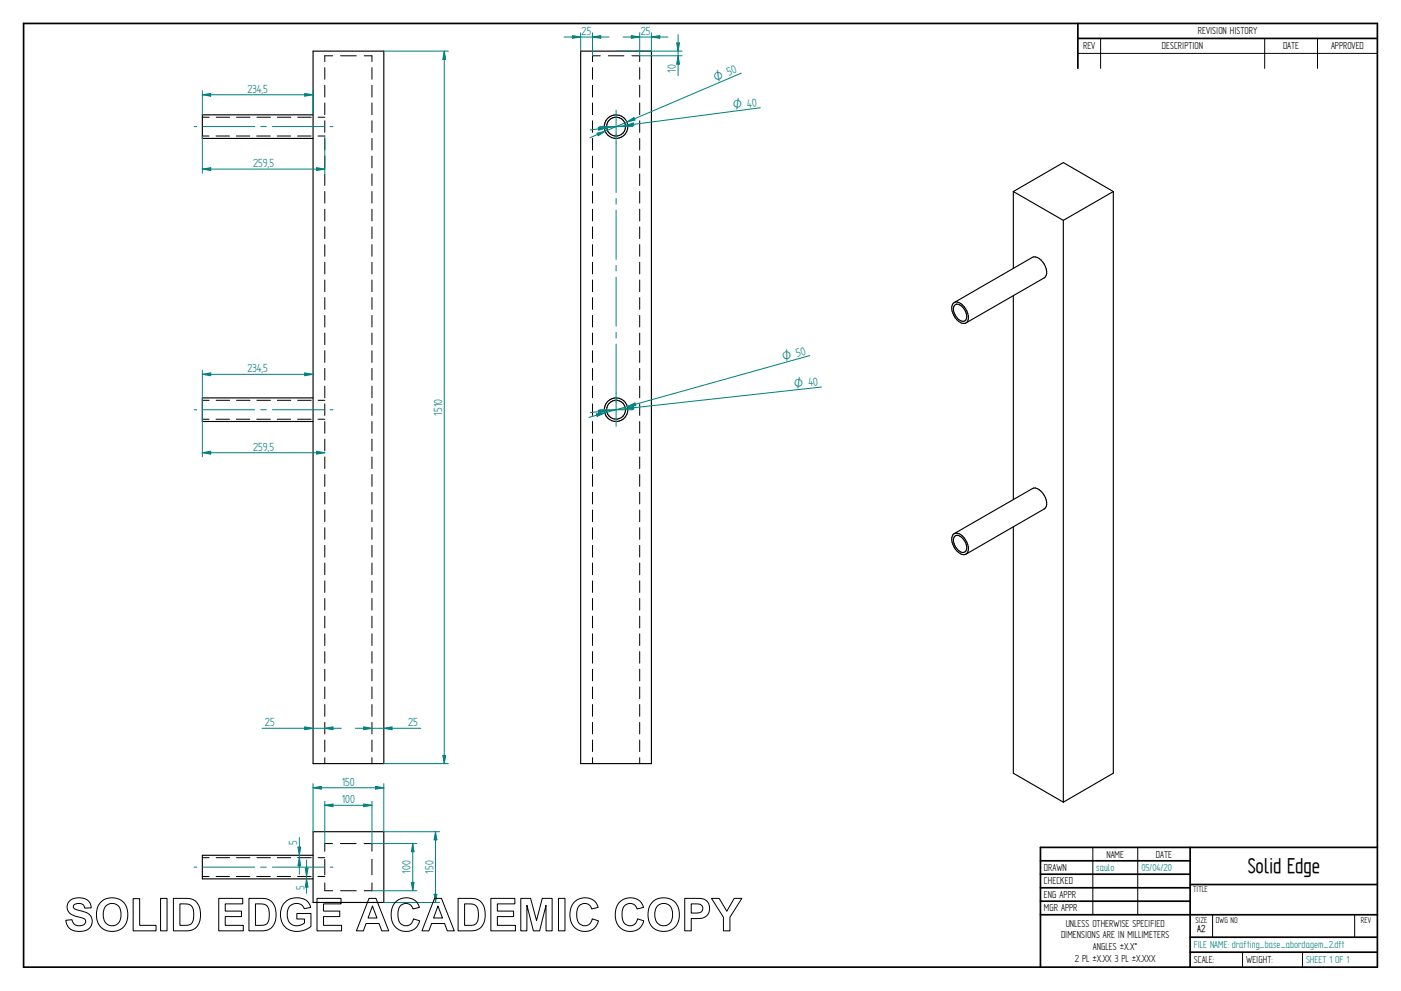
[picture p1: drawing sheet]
<svg xmlns="http://www.w3.org/2000/svg" width="420mm" height="297mm" viewBox="0 0 420 297" stroke-linecap="round" stroke-linejoin="round" font-family="sans-serif">
<g fill="none" stroke="#000" stroke-width=".51">
<path d="M7.1 7h405.8v282.9h-405.8zM323.1 7v13.5M323.1 11.5h89.8M311.9 258h44.9M356.8 254v35.9M412.9 254h-101v35.9M311.9 262h44.9M311.9 266.1h44.9M311.9 270.1h44.9M311.9 274.2h101M356.8 265.1h56.1M356.8 280.9h56.1"/>
<path d="M356.8 285.4h56.1"/>
</g>
<g fill="none" stroke="#000" stroke-width=".3">
<path d="M99.7 16.7h-2.3v1.8M102.1 16.7h4.7M109.2 16.7h2.3v1.8M180 16.7h-2.4v1.8M182.4 16.7h4.6M189.4 16.7h2.4v1.8M323.1 16h89.8M329.9 11.5v9M379.1 11.5v9M395 11.5v9M60.7 35.1h2M64.8 35.1h4"/>
<path d="M70.9 35.1h4M77 35.1h4.1M83.1 35.1h4.1M89.2 35.1h4.1M95.4 35.1h2M97.4 20.3v3.4M97.4 25.6v3.5M97.4 30.9v3.5M97.4 36.2v3.5M111.5 20.3v3.4M111.5 25.6v3.5M111.5 30.9v3.5"/>
<path d="M111.5 36.2v3.5M177.6 20.3v3.4M177.6 25.6v3.5M177.6 30.9v3.5M177.6 36.2v3.5M191.8 20.3v3.4M191.8 25.6v3.5M191.8 30.9v3.5M191.8 36.2v3.5M60.7 40.8h2M64.8 40.8h4M70.9 40.8h4"/>
<path d="M77 40.8h4M83.1 40.8h4M89.2 40.8h4.1M95.3 40.8h2.1M97.4 41.5v3.5M97.4 46.8v3.5M97.4 52.1v3.5M97.4 57.4v3.5M111.5 41.5v3.5M111.5 46.8v3.5M111.5 52.1v3.5M111.5 57.4v3.5"/>
<path d="M177.6 41.5v3.5M177.6 46.8v3.5M177.6 52.1v3.5M177.6 57.4v3.5M191.8 41.5v3.5M191.8 46.8v3.5M191.8 52.1v3.5M191.8 57.4v3.5M97.4 62.7v3.5M97.4 68v3.5M97.4 73.3v3.5M97.4 78.6v3.5"/>
<path d="M111.5 62.7v3.5M111.5 68v3.5M111.5 73.3v3.5M111.5 78.6v3.5M177.6 62.7v3.5M177.6 68v3.5M177.6 73.3v3.5M177.6 78.6v3.5M191.8 62.7v3.5M191.8 68v3.5M191.8 73.3v3.5M191.8 78.6v3.5"/>
<path d="M97.4 83.9v3.5M97.4 89.2v3.5M97.4 94.5v3.5M97.4 99.8v3.5M111.5 83.9v3.5M111.5 89.2v3.5M111.5 94.5v3.5M111.5 99.8v3.5M177.6 83.9v3.5M177.6 89.2v3.5M177.6 94.5v3.5M177.6 99.8v3.5"/>
<path d="M191.8 83.9v3.5M191.8 89.2v3.5M191.8 94.5v3.5M191.8 99.8v3.5M60.7 120h2M64.8 120h4M70.9 120h4M77 120h4.1M83.1 120h4.1M89.2 120h4.1M95.4 120h2M97.4 105.1v3.5"/>
<path d="M97.4 110.4v3.5M97.4 115.7v3.5M111.5 105.1v3.5M111.5 110.4v3.5M111.5 115.7v3.5M177.6 105.1v3.5M177.6 110.4v3.5M177.6 115.7v3.5M191.8 105.1v3.5M191.8 110.4v3.5M191.8 115.7v3.5M60.7 125.6h2"/>
<path d="M64.8 125.6h4M70.9 125.6h4M77 125.6h4M83.1 125.6h4M89.2 125.6h4.1M95.3 125.6h2.1M97.4 121v3.5M97.4 126.3v3.5M97.4 131.6v3.5M97.4 136.9v3.5M111.5 121v3.5M111.5 126.3v3.5"/>
<path d="M111.5 131.6v3.5M111.5 136.9v3.5M177.6 121v3.5M177.6 126.3v3.5M177.6 131.6v3.5M177.6 136.9v3.5M191.8 121v3.5M191.8 126.3v3.5M191.8 131.6v3.5M191.8 136.9v3.5M97.4 142.2v3.6M97.4 147.5v3.5"/>
<path d="M97.4 152.9v3.4M97.4 158.2v3.4M111.5 142.2v3.6M111.5 147.5v3.5M111.5 152.9v3.4M111.5 158.2v3.4M177.6 142.2v3.6M177.6 147.5v3.5M177.6 152.9v3.4M177.6 158.2v3.4M191.8 142.2v3.6M191.8 147.5v3.5"/>
<path d="M191.8 152.9v3.4M191.8 158.2v3.4M97.4 163.4v3.6M97.4 168.7v3.6M97.4 174.1v3.4M97.4 179.4v3.4M111.5 163.4v3.6M111.5 168.7v3.6M111.5 174.1v3.4M111.5 179.4v3.4M177.6 163.4v3.6M177.6 168.7v3.6"/>
<path d="M177.6 174.1v3.4M177.6 179.4v3.4M191.8 163.4v3.6M191.8 168.7v3.6M191.8 174.1v3.4M191.8 179.4v3.4M97.4 184.7v3.5M97.4 189.9v3.6M97.4 195.3v3.5M111.5 184.7v3.5M111.5 189.9v3.6M111.5 195.3v3.5"/>
<path d="M177.6 184.7v3.5M177.6 189.9v3.6M177.6 195.3v3.5M191.8 184.7v3.5M191.8 189.9v3.6M191.8 195.3v3.5M97.4 200.6v3.4M97.4 205.9v3.5M97.4 211.2v3.5M97.4 216.5v3.5M111.5 200.6v3.4M111.5 205.9v3.5"/>
<path d="M111.5 211.2v3.5M111.5 216.5v3.5M177.6 200.6v3.4M177.6 205.9v3.5M177.6 211.2v3.5M177.6 216.5v3.5M191.8 200.6v3.4M191.8 205.9v3.5M191.8 211.2v3.5M191.8 216.5v3.5M97.4 221.8v3.5M97.4 227.1v1.8"/>
<path d="M111.5 221.8v3.5M111.5 227.1v1.8M177.6 221.8v3.5M177.6 227.1v1.8M191.8 221.8v3.5M191.8 227.1v1.8M60.7 257h2M64.8 257h4M70.9 257h4M77 257h4.1M83.1 257h4.1M89.2 257h4.1"/>
<path d="M95.4 257h2M97.4 257.6v4.6M99.7 252.8h-2.3v2.3M102.1 252.8h4.7M109.1 252.8h2.4v2.3M111.5 257.5v4.7M327.6 254v20.2M341.1 254v20.2M60.7 262.7h2M64.8 262.7h4M70.9 262.7h4M77 262.7h4"/>
<path d="M83.1 262.7h4M89.2 262.7h4.1M95.3 262.7h2.1M97.4 264.6v2.4h2.3M102.1 267h4.7M111.5 264.6v2.4h-2.3M363.5 274.2v6.7M406.1 274.2v6.7M372.5 285.4v4.5M390.5 285.4v4.5"/>
</g>
<g fill="none" stroke="#000" stroke-width=".34">
<path d="M93.9 15.3h21.2v213.6h-21.2zM174.1 15.3h21.2v213.6h-21.2zM93.9 34.4h-33.2v7.1h33.2M303.8 57.4v23M303.8 57.4l15-8.7 15 8.7M303.8 57.4l15 8.6M333.8 57.4v174.3l-15 8.7M333.8 57.4l-15 8.6M318.8 66v174.4M285.7 91a1.88 1.88 0 0 1 2.8 .4 4.8 4.8 0 0 1 1.6 4.9 1.74 1.74 0 0 1-2.7 0 5.1 5.1 0 0 1-1.9-4.9zM286 90.7l23.5-13.6a3.1 3.1 0 0 1 3.6 2.1l.3 .7a2.7 2.7 0 0 1-.3 3.4l-23.5 13.5M286.1 91.6a1.61 1.61 0 0 1 2.5 .5 2.97 2.97 0 0 1 .6 4.1 2.94 2.94 0 0 1-3.2-2.6 2.32 2.32 0 0 1 .1-2z"/>
<path d="M303.8 88.6v61.1M93.9 119.3h-33.2v7h33.2M286 159.9l23.5-13.5a2.62 2.62 0 0 1 3.1 1.4l.8 1.3a2.7 2.7 0 0 1-.3 3.4l-23.5 13.6M303.8 157.9v73.8l15 8.7M285.7 160.2a1.97 1.97 0 0 1 2.8 .5 4.8 4.8 0 0 1 1.6 4.9 1.67 1.67 0 0 1-2.7 0 5 5 0 0 1-1.9-4.9zM286.1 160.8a1.61 1.61 0 0 1 2.5 .6l1 1.7a1.54 1.54 0 0 1-1.2 2.5 3.8 3.8 0 0 1-2.3-4.8zM93.9 249.3h21.2v21.2h-21.2zM93.9 256.3h-33.2v7.1h33.2"/>
<circle cx="184.7" cy="37.9" r="2.83"/>
<circle cx="184.7" cy="37.9" r="3.5"/>
<circle cx="184.7" cy="122.8" r="2.81"/>
<circle cx="184.7" cy="122.8" r="3.5"/>
</g>
<path d="M97.4 240.1v12.7M97.4 241.3l2.4-.3v.8zM111.5 240.1v12.7" fill="none" stroke="#008080" stroke-width=".3"/>
<path d="M97.4 241.3l2.4-.3v.8z" fill="#008080"/>
<path d="M109.1 241l2.4 .3-2.4 .5z" fill="none" stroke="#008080" stroke-width=".3"/>
<path d="M109.1 241l2.4 .3-2.4 .5z" fill="#008080"/>
<path d="M97.4 241.3h14.1M111.5 252.8h13.5M123.7 252.8l.4 2.5h-.8zM111.5 267h13.5" fill="none" stroke="#008080" stroke-width=".3"/>
<path d="M123.7 252.8l.4 2.5h-.8z" fill="#008080"/>
<path d="M123.3 264.5h.8l-.4 2.5z" fill="none" stroke="#008080" stroke-width=".3"/>
<path d="M123.3 264.5h.8l-.4 2.5z" fill="#008080"/>
<path d="M89.3 253.9h.8l-.4 2.4zM123.7 252.8v14.2" fill="none" stroke="#008080" stroke-width=".3"/>
<path d="M89.3 253.9h.8l-.4 2.4z" fill="#008080"/>
<path d="M89.7 257l.4 2.5h-.8z" fill="none" stroke="#008080" stroke-width=".3"/>
<path d="M89.7 257l.4 2.5h-.8z" fill="#008080"/>
<path d="M89.7 251v11M91.9 263.4l.4 2.5h-.8z" fill="none" stroke="#008080" stroke-width=".3"/>
<path d="M91.9 263.4l.4 2.5h-.8z" fill="#008080"/>
<path d="M91.5 260.2h.8l-.4 2.5z" fill="none" stroke="#008080" stroke-width=".3"/>
<path d="M91.5 260.2h.8l-.4 2.5z" fill="#008080"/>
<path d="M60.7 111v11.8M60.7 112.2l2.5-.4v.8zM58.2 259.9h.8M60.8 259.9h15.6M78.1 259.9h1.7M81.7 259.9h15.5M91.9 257.7v10M99 259.9h.8" fill="none" stroke="#008080" stroke-width=".3"/>
<path d="M60.7 112.2l2.5-.4v.8z" fill="#008080"/>
<path d="M91.4 111.8l2.5 .4-2.5 .4z" fill="none" stroke="#008080" stroke-width=".3"/>
<path d="M91.4 111.8l2.5 .4-2.5 .4z" fill="#008080"/>
<path d="M60.7 112.2h33.2M60.7 122.8v14.1M60.7 135.7l2.5-.4v.8z" fill="none" stroke="#008080" stroke-width=".3"/>
<path d="M60.7 135.7l2.5-.4v.8z" fill="#008080"/>
<path d="M94.9 135.3l2.5 .4-2.5 .4z" fill="none" stroke="#008080" stroke-width=".3"/>
<path d="M94.9 135.3l2.5 .4-2.5 .4z" fill="#008080"/>
<path d="M115.1 15.3h19.3M133.2 15.3l.4 2.5h-.8zM60.7 135.7h36.7M115.1 228.9h19.3" fill="none" stroke="#008080" stroke-width=".3"/>
<path d="M133.2 15.3l.4 2.5h-.8z" fill="#008080"/>
<path d="M132.8 226.4h.8l-.4 2.5z" fill="none" stroke="#008080" stroke-width=".3"/>
<path d="M132.8 226.4h.8l-.4 2.5z" fill="#008080"/>
<path d="M133.2 15.3v213.6M115.1 249.3h16.7M130.6 249.3l.4 2.4h-.9zM115.1 270.5h16.7" fill="none" stroke="#008080" stroke-width=".3"/>
<path d="M130.6 249.3l.4 2.4h-.9z" fill="#008080"/>
<path d="M130.1 268h.9l-.4 2.5z" fill="none" stroke="#008080" stroke-width=".3"/>
<path d="M130.1 268h.9l-.4 2.5z" fill="#008080"/>
<path d="M93.9 234.9v14.4M93.9 236.1l2.4-.4v.8zM115.1 234.9v14.4M130.6 249.3v21.2" fill="none" stroke="#008080" stroke-width=".3"/>
<path d="M93.9 236.1l2.4-.4v.8z" fill="#008080"/>
<path d="M112.6 235.7l2.5 .4-2.5 .4z" fill="none" stroke="#008080" stroke-width=".3"/>
<path d="M112.6 235.7l2.5 .4-2.5 .4z" fill="#008080"/>
<path d="M189.3 10.7l2.5 .4-2.5 .4zM191.8 9.8v6.9M195.3 9.8v5.5M93.9 236.1h21.2" fill="none" stroke="#008080" stroke-width=".3"/>
<path d="M189.3 10.7l2.5 .4-2.5 .4z" fill="#008080"/>
<path d="M195.3 11.1l2.5-.4v.8z" fill="none" stroke="#008080" stroke-width=".3"/>
<path d="M195.3 11.1l2.5-.4v.8z" fill="#008080"/>
<path d="M174.1 9.8v5.5M177.6 9.8v6.9M177.6 11.1l2.5-.4v.8zM186.8 11.1h13.4" fill="none" stroke="#008080" stroke-width=".3"/>
<path d="M177.6 11.1l2.5-.4v.8z" fill="#008080"/>
<path d="M171.6 10.7l2.5 .4-2.5 .4z" fill="none" stroke="#008080" stroke-width=".3"/>
<path d="M171.6 10.7l2.5 .4-2.5 .4z" fill="#008080"/>
<path d="M169.1 11.1h13.5M184.7 15.3h19.8M191.8 16.7h12.7M203.3 16.7l.4 2.5h-.8z" fill="none" stroke="#008080" stroke-width=".3"/>
<path d="M203.3 16.7l.4 2.5h-.8z" fill="#008080"/>
<path d="M202.9 12.9h.8l-.4 2.4z" fill="none" stroke="#008080" stroke-width=".3"/>
<path d="M202.9 12.9h.8l-.4 2.4z" fill="#008080"/>
<path d="M203.3 10.4v12.2M91.4 217.8l2.5 .5-2.5 .4z" fill="none" stroke="#008080" stroke-width=".3"/>
<path d="M91.4 217.8l2.5 .5-2.5 .4z" fill="#008080"/>
<path d="M97.4 218.3l2.4-.5v.9z" fill="none" stroke="#008080" stroke-width=".3"/>
<path d="M97.4 218.3l2.4-.5v.9z" fill="#008080"/>
<path d="M78.6 218.3h23.7M115.1 218.3l2.4-.5v.9z" fill="none" stroke="#008080" stroke-width=".3"/>
<path d="M115.1 218.3l2.4-.5v.9z" fill="#008080"/>
<path d="M109.1 217.8l2.4 .5-2.4 .4z" fill="none" stroke="#008080" stroke-width=".3"/>
<path d="M109.1 217.8l2.4 .5-2.4 .4z" fill="#008080"/>
<g fill="none" stroke="#008080" stroke-width=".3">
<path d="M58.2 37.9h.8M60.8 37.9h15.6M78.1 37.9h1.7M81.7 37.9h15.5M99 37.9h.8M60.7 40.8v11.1M60.7 50.7l2.5-.5v.9zM97.4 40.8v11.1M58.2 122.8h.8M60.8 122.8h15.6M78.1 122.8h1.7M81.7 122.8h15.5"/>
<path d="M99 122.8h.8M106.6 218.3h19.6"/>
</g>
<path d="M60.7 50.7l2.5-.5v.9z" fill="#008080"/>
<path d="M94.9 50.2l2.5 .5-2.5 .4z" fill="none" stroke="#008080" stroke-width=".3"/>
<path d="M94.9 50.2l2.5 .5-2.5 .4z" fill="#008080"/>
<path d="M60.7 27.2v7.2M60.7 28.4l2.5-.4v.8zM93.9 27.2v7.2M60.7 50.7h36.7" fill="none" stroke="#008080" stroke-width=".3"/>
<path d="M60.7 28.4l2.5-.4v.8z" fill="#008080"/>
<path d="M91.4 28l2.5 .4-2.5 .4z" fill="none" stroke="#008080" stroke-width=".3"/>
<path d="M91.4 28l2.5 .4-2.5 .4z" fill="#008080"/>
<path d="M60.7 28.4h33.2M179 39.9l2.4-.6-2.1 1.4zM179.7 37.9h10M184.7 33v24.7M222.2 21.9l-45.3 19.4M184.7 59.5v1.7M184.7 63v14.8M184.7 79.5v1.7M184.7 83.1v14.7M184.7 99.6v1.7M184.7 103.1v24.7M179.7 122.8h10" fill="none" stroke="#008080" stroke-width=".3"/>
<path d="M179 39.9l2.4-.6-2.1 1.4z" fill="#008080"/>
<path d="M187.9 36.6l2.1-1.4 .4 .8z" fill="none" stroke="#008080" stroke-width=".3"/>
<path d="M187.9 36.6l2.1-1.4 .4 .8z" fill="#008080"/>
<path d="M179.4 38.2l2.5 .1-2.4 .7zM227.9 32.3l-50.9 6.6" fill="none" stroke="#008080" stroke-width=".3"/>
<path d="M179.4 38.2l2.5 .1-2.4 .7z" fill="#008080"/>
<path d="M187.5 37.6l2.4-.7 .1 .8z" fill="none" stroke="#008080" stroke-width=".3"/>
<path d="M187.5 37.6l2.4-.7 .1 .8z" fill="#008080"/>
<path d="M242.8 106.6l-66.3 18.5M178.8 124l2.5-.3-2.3 1.1z" fill="none" stroke="#008080" stroke-width=".3"/>
<path d="M178.8 124l2.5-.3-2.3 1.1z" fill="#008080"/>
<path d="M188.1 121.8l2.3-1 .2 .8z" fill="none" stroke="#008080" stroke-width=".3"/>
<path d="M188.1 121.8l2.3-1 .2 .8z" fill="#008080"/>
<path d="M246.3 116l-69.3 7.7M179.4 123l2.5 .1-2.4 .7z" fill="none" stroke="#008080" stroke-width=".3"/>
<path d="M179.4 123l2.5 .1-2.4 .7z" fill="#008080"/>
<path d="M187.5 122.5l2.4-.7 .1 .8z" fill="none" stroke="#008080" stroke-width=".3"/>
<path d="M187.5 122.5l2.4-.7 .1 .8z" fill="#008080"/>
<g fill="none" stroke="#000" stroke-width=".3">
<path d="M20.8 270.1a4.4 4.4 0 0 1 6.2 .5l.3 1.5-1.9 .1a1.85 1.85 0 0 0-1.6-1.4 1.85 1.85 0 0 0-1.8 .9 1.97 1.97 0 0 0 2.1 1.2 3.5 3.5 0 0 1 3.5 3.3 3.2 3.2 0 0 1-3.9 2.9 3.5 3.5 0 0 1-4-3.3l1.9-.2a2.21 2.21 0 0 0 1.8 1.8 2.21 2.21 0 0 0 2.3-1 1.24 1.24 0 0 0-1.5-1.4 4.6 4.6 0 0 1-3.9-2.3l-.2-1.3zM30.3 270.3a4.8 4.8 0 0 1 5.6-.7 4.8 4.8 0 0 1 2.4 5.2 4.8 4.8 0 0 1-5.6 4.3 4.8 4.8 0 0 1-3.7-6l.4-1.4zM31.7 271.6a2.71 2.71 0 0 1 3.2-.5 2.71 2.71 0 0 1 1.4 3 2.74 2.74 0 0 1-2.7 3.4 2.74 2.74 0 0 1-2.7-3.4l.2-1.2zM39.9 269.3h2v8h4.9v1.7h-6.9zM48.1 269.2h2v9.8h-2zM52 269.2h3.6a4.2 4.2 0 0 1 4.5 5 4.1 4.1 0 0 1-4.4 4.8h-3.7zM53.9 270.9a4.6 4.6 0 0 1 3.4 .5 4.9 4.9 0 0 1-.2 5.6l-1 .3h-2.2zM65.6 269.2h7.2v1.7h-5.3v2.1h4.9v1.7h-4.9v2.6h5.4v1.7h-7.3zM74.6 269.2h3.6a4.2 4.2 0 0 1 4.6 5 4.1 4.1 0 0 1-4.5 4.8h-3.7zM76.6 270.9a4.6 4.6 0 0 1 3.4 .5 4.9 4.9 0 0 1-.2 5.6l-1.1 .3h-2.1zM85.3 270.5a5.2 5.2 0 0 1 7.2 0l.6 1.4-1.9 .4a2.69 2.69 0 0 0-3.3-1.4 2.69 2.69 0 0 0-1.8 3.1 3 3 0 0 0 1.6 3.2 3 3 0 0 0 3.6-.6v-1.2h-2.3v-1.6h4.2v3.8a5.8 5.8 0 0 1-8.3-.5 5.8 5.8 0 0 1 .4-6.6zM95 269.2h7.2v1.7h-5.2v2.1h4.9v1.7h-4.9v2.6h5.4v1.7h-7.4z"/>
<path d="M110.6 269.2h2.1l3.8 9.8h-2l-.9-2.2h-3.9l-.8 2.2h-2.1zM111.7 271.5l1.3 3.6h-2.7zM118.5 270.4a4.2 4.2 0 0 1 7.2 1.5l-1.9 .5a2.29 2.29 0 0 0-2.7-1.6 2.29 2.29 0 0 0-1.8 2.6 3.3 3.3 0 0 0 1.6 3.9 2.25 2.25 0 0 0 3.1-1.9l1.8 .6a4.4 4.4 0 0 1-5.1 3.1 4.4 4.4 0 0 1-3.4-4.9l.2-1.9zM130.3 269.2h2l3.9 9.8h-2.1l-.8-2.2h-3.9l-.8 2.2h-2.1zM131.3 271.5l1.3 3.6h-2.6zM137.3 269.2h3.6a4.2 4.2 0 0 1 4.6 5 4.1 4.1 0 0 1-4.5 4.8h-3.7zM139.3 270.9a4.6 4.6 0 0 1 3.4 .5 4.9 4.9 0 0 1-.2 5.6l-1.1 .3h-2.1zM147.2 269.2h7.1v1.7h-5.2v2.1h4.9v1.7h-4.9v2.6h5.4v1.7h-7.3zM156.1 269.2h3l1.7 6.7 1.8-6.7h2.9v9.8h-1.8v-7.7l-1.9 7.7h-1.9l-1.9-7.7-.1 7.7h-1.8zM167.4 269.2h2v9.8h-2zM172.1 270.4a4.2 4.2 0 0 1 7.2 1.5l-1.9 .5a2.29 2.29 0 0 0-2.7-1.6 2.29 2.29 0 0 0-1.8 2.6 3.3 3.3 0 0 0 1.6 3.9 2.25 2.25 0 0 0 3-1.9l1.9 .6a4.4 4.4 0 0 1-5.1 3.1 4.4 4.4 0 0 1-3.4-4.9l.2-1.9zM185.7 270.4a4.2 4.2 0 0 1 7.2 1.5l-1.9 .5a2.29 2.29 0 0 0-2.7-1.6 2.29 2.29 0 0 0-1.8 2.6 3.3 3.3 0 0 0 1.6 3.9 2.25 2.25 0 0 0 3-1.9l1.9 .6a4.4 4.4 0 0 1-5.1 3.1 4.4 4.4 0 0 1-3.5-4.9l.3-1.9z"/>
<path d="M195.6 270.3a4.8 4.8 0 0 1 5.6-.7 4.8 4.8 0 0 1 2.4 5.2 4.8 4.8 0 0 1-5.6 4.3 4.8 4.8 0 0 1-3.7-6l.4-1.4zM197 271.6a2.71 2.71 0 0 1 3.3-.5 2.71 2.71 0 0 1 1.3 3 2.74 2.74 0 0 1-2.6 3.4 2.74 2.74 0 0 1-2.7-3.4l.1-1.2zM205.3 269.2h3.1a3.6 3.6 0 0 1 4.1 1.8 3.1 3.1 0 0 1-3.5 4.3h-1.8v3.7h-1.9zM207.2 270.9a4 4 0 0 1 3.2 .5 1.43 1.43 0 0 1 0 1.7 1.43 1.43 0 0 1-1.6 .5h-1.6zM213.3 269.2h2.3l2.3 3.9 2.2-3.9h2.3l-3.6 5.7v4.1h-1.9v-4.1z"/>
</g>
<text font-size="7.1" x="374.1" y="261.7">Solid Edge</text>
<g font-size="4" fill="#008080">
<text x="174.4" y="10.5">25</text>
<text x="192.1" y="10.5">25</text>
<text x="202.6" y="21.8" transform="rotate(-90 202.6 21.8)">10</text>
<text x="74.2" y="27.8">234,5</text>
<text x="75.9" y="50">259,5</text>
<text x="74.2" y="111.6">234,5</text>
<text x="132.5" y="124.5" transform="rotate(-90 132.5 124.5)">1510</text>
<text x="75.9" y="135">259,5</text>
<text x="79.4" y="217.7">25</text>
<text x="122.3" y="217.7">25</text>
<text x="102.5" y="235.5">150</text>
<text x="102.5" y="240.8">100</text>
<text x="89.1" y="253.3" transform="rotate(-90 89.1 253.3)">5</text>
<text x="123.1" y="261.8" transform="rotate(-90 123.1 261.8)">100</text>
<text x="129.9" y="261.8" transform="rotate(-90 129.9 261.8)">150</text>
<text x="91.3" y="266.9" transform="rotate(-90 91.3 266.9)">5</text>
</g>
<g font-size="3.8" fill="#008080">
<text x="214.6" y="24.5" transform="rotate(-23 214.6 24.5)">O 50</text>
<text x="219.9" y="32.7" transform="rotate(-7 219.9 32.7)">O 40</text>
<text x="234.9" y="108.1" transform="rotate(-16 234.9 108.1)">O 50</text>
<text x="238.2" y="116.2" transform="rotate(-6 238.2 116.2)">O 40</text>
</g>
<g font-size="3.4">
<text x="359.1" y="10.3">REVISION HISTORY</text>
<text x="324.7" y="14.8">REV</text>
<text x="348.3" y="14.8">DESCRIPTION</text>
<text x="384.6" y="14.8">DATE</text>
<text x="399" y="14.8">APPROVED</text>
<text x="331.7" y="257">NAME</text>
<text x="346.5" y="257">DATE</text>
<text x="313" y="261">DRAWN</text>
<text x="313" y="265">CHECKED</text>
<text x="313" y="269.1">ENG APPR</text>
<text x="313" y="273.1">MGR APPR</text>
<text x="318.1" y="281.3">DIMENSIONS ARE IN MILLIMETERS</text>
<text x="319.5" y="277.7">UNLESS OTHERWISE SPECIFIED</text>
<text x="358.9" y="279.4">A2</text>
<text x="327.6" y="284.8">ANGLES ±X.X°</text>
<text x="322.2" y="288.3">2 PL ±X.XX 3 PL ±X.XXX</text>
<text x="357.9" y="288.6">SCALE:</text>
<text x="373.6" y="288.6">WEIGHT:</text>
</g>
<g font-size="3.4" fill="#008080">
<text x="328.7" y="261.1">saulo</text>
<text x="342.2" y="261.1">05/04/20</text>
<text x="357.9" y="284.2">FILE NAME: drafting_base_abordagem_2.dft</text>
<text x="391.5" y="288.7">SHEET 1 OF 1</text>
</g>
<g font-size="2.9">
<text x="357.7" y="267.4">TITLE</text>
<text x="358.4" y="276.5">SIZE</text>
<text x="364.5" y="276.5">DWG NO</text>
<text x="408" y="276.5">REV</text>
</g>
</svg>
